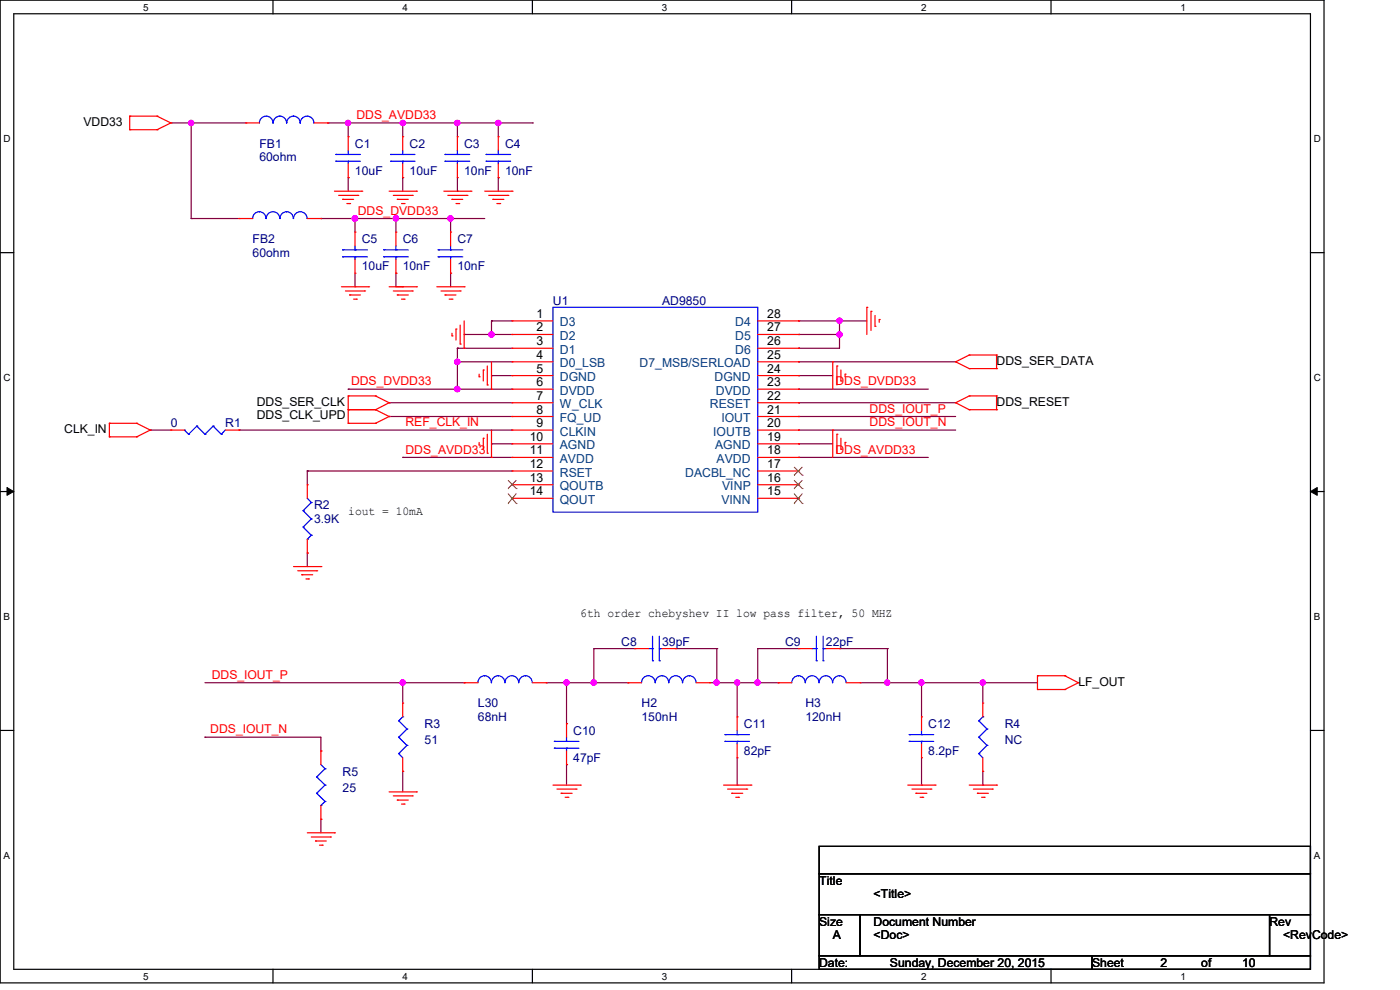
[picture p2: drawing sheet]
<svg xmlns="http://www.w3.org/2000/svg" width="297mm" height="210mm" viewBox="0 0 297 210" stroke-linecap="round" stroke-linejoin="round" font-family="sans-serif">
<path d="M0 0h280.9v208.5h-280.9zM2.9 2.9h275.1v202.7h-275.1z" fill="none" stroke="#000" stroke-width=".25"/>
<g fill="#fff">
<path d="M30.4 .3h1.1v2.4h-1.1z"/>
<path d="M30.4 205.9h1.1v2.3h-1.1z"/>
</g>
<path d="M57.9 0v2.9M57.9 205.6v2.9" fill="none" stroke="#000" stroke-width=".25"/>
<g fill="#fff">
<path d="M85.4 .3h1.1v2.4h-1.1z"/>
<path d="M85.4 205.9h1.1v2.3h-1.1z"/>
</g>
<path d="M112.9 0v2.9M112.9 205.6v2.9" fill="none" stroke="#000" stroke-width=".25"/>
<g fill="#fff">
<path d="M140.4 .3h1.2v2.4h-1.2z"/>
<path d="M140.4 205.9h1.2v2.3h-1.2z"/>
</g>
<path d="M167.9 0v2.9M167.9 205.6v2.9" fill="none" stroke="#000" stroke-width=".25"/>
<g fill="#fff">
<path d="M195.4 .3h1.2v2.4h-1.2z"/>
<path d="M195.4 205.9h1.2v2.3h-1.2z"/>
</g>
<path d="M223 0v2.9M223 205.6v2.9" fill="none" stroke="#000" stroke-width=".25"/>
<g fill="#fff">
<path d="M250.4 .3h1.2v2.4h-1.2z"/>
<path d="M250.4 205.9h1.2v2.3h-1.2z"/>
<path d="M.8 28.2h1.4v2.4h-1.4z"/>
<path d="M278.7 28.2h1.5v2.4h-1.5z"/>
<path d="M.8 78.9h1.4v2.3h-1.4z"/>
<path d="M278.7 78.9h1.5v2.3h-1.5z"/>
</g>
<path d="M0 53.6h2.9M278 53.6h2.9" fill="none" stroke="#000" stroke-width=".25"/>
<g fill="#fff">
<path d="M.8 129.6h1.3v2.3h-1.3z"/>
<path d="M278.7 129.6h1.4v2.3h-1.4z"/>
</g>
<path d="M0 104.3h2.9M278 104.3h2.9" fill="none" stroke="#000" stroke-width=".25"/>
<path d="M1.5 103.4l1.4 .9-1.4 .8zM278 104.3l1.4-.9v1.7z" fill="#000" stroke="#000" stroke-width=".21"/>
<g fill="#fff">
<path d="M.8 180.3h1.3v2.3h-1.3z"/>
<path d="M278.7 180.3h1.4v2.3h-1.4z"/>
</g>
<path d="M0 154.9h2.9M278 154.9h2.9M173.8 179.5h104.2v5.8h-104.2zM173.8 185.3h104.2v8.7h-104.2zM173.8 194h8.7v8.7h-8.7zM182.5 194h86.8v8.7h-86.8zM269.3 194h8.7v8.7h-8.7zM173.8 202.7h57.9v2.9h-57.9zM231.7 202.7h46.3v2.9h-46.3z" fill="none" stroke="#000" stroke-width=".25"/>
<g fill="none" stroke="#800040" stroke-width=".25">
<path d="M36.2 26.1h16M40.6 26.1h.1M40.6 26.1v20.3M69.5 26.1h.1M69.5 26.1h43.4M73.9 37.7h.1M73.9 26.1h.1M73.9 26.1v2.9M73.9 37.7v2.9M85.4 26.1h.1M85.4 37.7h.1M85.4 26.1v2.9"/>
<path d="M85.4 37.7v2.9M97 26.1h.1M97 26.1v2.9M97 37.7v2.9M105.7 37.7h.1M105.7 26.1h.1M105.7 26.1v2.9M105.7 37.7v2.9M112.9 26.1h.1M40.6 46.4h.1M40.6 46.4h10.1M68.1 46.4h.1"/>
<path d="M68.1 46.4h34.7M75.3 46.4h.1M75.3 46.4v2.8M75.3 58v2.8M84 58h.1M84 46.4h.1M84 46.4v2.8M84 58v2.8h1.4M95.6 46.4h.1M95.6 58h.1M95.6 46.4v2.8M95.6 58v2.8"/>
<path d="M97 40.6h.1M75.3 60.8h.1M85.4 60.8h.1M97 73.9h.1M97 76.8h.1M97 73.9h11.6M97 73.9v8.6M97 76.8h11.6M98.5 71h.1M98.5 71h10.1M104.3 79.7h.1M104.3 71h.1"/>
<path d="M104.3 68.1h.1M104.3 79.7h4.3M104.3 68.1h4.3M104.3 68.1v2.9M169.4 79.7h.1M169.4 73.9h.1M169.4 71h.1M169.4 76.8h.1M169.4 68.1h.1M169.4 79.7h7.3M169.4 71h8.7M169.4 76.8h33.3"/>
<path d="M169.4 68.1h14.5M178.1 71h.1M178.1 68.1h.1M178.1 68.1v5.8h-8.7M31.9 91.2h.1M31.9 91.2h4.3M50.7 91.2h.1M50.7 91.2h57.9M65.2 99.9h.1M65.2 99.9v2.9M65.2 99.9h43.4M73.9 82.5h.1"/>
<path d="M73.9 82.5h34.7M82.5 88.3h.1M82.5 85.4h.1M82.5 88.3h26.1M82.5 85.4h26.1M85.4 97h.1M85.4 97h23.2M97 82.5h.1M104.3 94.1h.1M104.3 94.1h4.3M169.4 94.1h.1M169.4 97h.1"/>
<path d="M169.4 82.5h.1M169.4 88.3h.1M169.4 91.2h.1M169.4 85.4h.1M169.4 82.5h27.5M169.4 94.1h7.3M169.4 97h27.5M169.4 91.2h33.3M169.4 88.3h33.3M169.4 85.4h33.3M65.2 117.3h.1M65.2 117.3v2.9"/>
<path d="M126 137.6h.1M126 137.6h8.7M126 137.6v7.2M143.3 137.6h8.8M152.1 137.6h.1M152.1 137.6v7.2M160.7 137.6h.1M160.7 137.6h8.7M160.7 137.6v7.2M178.1 137.6h10.2M188.3 137.6h.1M188.3 137.6v7.2"/>
<path d="M43.5 156.4h.1M43.5 144.8h55M43.5 156.4h24.6v2.9M68.1 159.3h.1M85.4 144.8h.1M85.4 144.8v4.3M98.5 144.8h.1M115.9 144.8h.1M115.9 144.8h17.3M120.2 153.5h.1M120.2 144.8h.1M120.2 144.8v8.7"/>
<path d="M126 144.8h.1M133.2 144.8h.1M150.6 144.8h14.5M152.1 144.8h.1M156.4 144.8h.1M156.4 144.8v7.3M160.7 144.8h.1M165.1 144.8h.1M182.5 144.8h37.6M188.3 144.8h.1M195.5 144.8h.1M195.5 144.8v7.3"/>
<path d="M208.5 144.8h.1M208.5 144.8v4.3M68.1 173.8h.1M68.1 173.8v2.9M85.4 163.6h.1M85.4 163.6v4.4M120.2 162.2h.1M120.2 162.2v4.3M156.4 166.5h.1M156.4 160.7v5.8M195.5 166.5h.1M195.5 160.7v5.8"/>
<path d="M208.5 166.5h.1M208.5 163.6v2.9"/>
</g>
<g fill="#f0f" stroke="#f0f" stroke-width=".25">
<circle cx="73.8" cy="26.1" r=".55"/>
<circle cx="75.3" cy="46.3" r=".57"/>
<circle cx="40.6" cy="26.1" r=".55"/>
<circle cx="97" cy="82.5" r=".57"/>
<circle cx="104.3" cy="71" r=".56"/>
<circle cx="97" cy="76.8" r=".56"/>
<circle cx="178.1" cy="68.1" r=".56"/>
<circle cx="178.1" cy="71" r=".55"/>
<circle cx="85.4" cy="144.8" r=".55"/>
<circle cx="120.2" cy="144.8" r=".55"/>
<circle cx="126" cy="144.8" r=".56"/>
<circle cx="152" cy="144.8" r=".55"/>
<circle cx="188.2" cy="144.8" r=".55"/>
<circle cx="156.4" cy="144.8" r=".55"/>
<circle cx="160.7" cy="144.8" r=".55"/>
<circle cx="195.5" cy="144.8" r=".55"/>
<circle cx="208.5" cy="144.8" r=".55"/>
<circle cx="84" cy="46.3" r=".56"/>
<circle cx="95.5" cy="46.3" r=".56"/>
<circle cx="97" cy="26.1" r=".56"/>
<circle cx="85.4" cy="26.1" r=".55"/>
<circle cx="105.7" cy="26.1" r=".55"/>
</g>
<g fill="none" stroke="#f00" stroke-width=".25">
<path d="M27.5 27.5h.1M27.5 24.6h.1M27.5 24.6h5.8M27.5 27.5h5.8M27.5 24.6v2.9M33.3 24.6h.1M33.3 27.5h.1M33.3 24.6l2.9 1.5M36.2 26.1h.1M36.2 26.1l-2.9 1.4M52.2 26.1h.1M52.2 26.1h2.8"/>
<path d="M66.6 26.1h2.9M69.5 26.1h.1M73.9 37.7h.1M73.9 29h.1M73.9 29v2.9M73.9 34.8v2.9M85.4 37.7h.1M85.4 29h.1M85.4 29v2.9M85.4 34.8v2.9M97 37.7h.1M97 29h.1"/>
<path d="M97 29v2.9M97 34.8v2.9M105.7 37.7h.1M105.7 29h.1M105.7 29v2.9M105.7 34.8v2.9M50.7 46.4h.1M50.7 46.4h2.9M65.2 46.4h2.9M68.1 46.4h.1M71 40.6h5.8M71.8 41.4h4.1"/>
<path d="M72.7 42.3h.1M72.7 42.3h2.3M73.6 43.2h.6M74.2 43.2h.1M75.3 58h.1M75.3 49.2h.1M75.3 49.2v3M75.3 55v3M75.9 41.4h.1M76.8 40.6h.1M82.5 40.6h5.8M83.4 41.4h4.1"/>
<path d="M84 58h.1M84 49.2h.1M84 49.2v3M84 55v3M84.3 42.3h.1M84.3 42.3h2.3M85.2 43.2h.5M85.7 43.2h.1M87.5 41.4h.1M88.3 40.6h.1M94.1 40.6h5.8M95 41.4h4.1"/>
<path d="M95.6 58h.1M95.6 49.2h.1M95.6 49.2v3M95.6 55v3M95.9 42.3h.1M95.9 42.3h2.3M96.7 43.2h.6M97.3 43.2h.1M99.1 41.4h.1M99.9 40.6h.1M102.8 40.6h5.8M103.7 41.4h4"/>
<path d="M104.6 42.3h.1M104.6 42.3h2.3M105.4 43.2h.6M106 43.2h.1M107.7 41.4h.1M108.6 40.6h.1M72.4 60.8h5.8M73.3 61.7h4M74.2 62.6h.1M74.2 62.6h2.3M75 63.5h.6M75.6 63.5h.1"/>
<path d="M77.3 61.7h.1M78.2 60.8h.1M82.5 60.8h5.8M83.4 61.7h4.1M84.3 62.6h.1M84.3 62.6h2.3M85.2 63.5h.5M85.7 63.5h.1M87.5 61.7h.1M88.3 60.8h.1M92.7 60.8h5.8M93.6 61.7h4"/>
<path d="M94.4 62.6h.1M94.4 62.6h2.3M95.3 63.5h.6M95.9 71.2h.1M95.9 63.5h.1M95.9 70.7v.5M96.7 69.8h.1M96.7 69.8v2.3M97.6 73h.1M97.6 61.7h.1M97.6 69v4M98.5 73.9h.1"/>
<path d="M98.5 60.8h.1M98.5 68.1v5.8M101.6 79.9h.1M101.6 79.4v.5M102.5 78.5h.1M102.5 78.5v2.3M103.4 77.6v4.1M104.3 76.8v5.7M108.6 68.1h.1M108.6 71h.1M108.6 73.9h.1M108.6 76.8h.1"/>
<path d="M108.6 79.7h.1M108.6 68.1h8.7M108.6 71h8.7M108.6 73.9h8.7M108.6 76.8h8.7M108.6 79.7h8.7M160.7 68.1h8.7M160.7 71h8.7M160.7 73.9h8.7M160.7 76.8h8.7M160.7 79.7h8.7M169.4 79.7h.1"/>
<path d="M169.4 76.8h.1M169.4 73.9h.1M169.4 71h.1M169.4 68.1h.1M176.7 76.8h.1M176.7 76.8v5.7M177.5 77.6h.1M177.5 77.6v4.1M178.4 78.5v2.3M179.3 79.4h.1M179.3 79.4v.5M183.9 65.2h.1"/>
<path d="M183.9 65.2v5.8M184.8 66h.1M184.8 66v4.1M185.6 69.2h.1M185.6 66.9v2.3M186.5 67.8h.1M186.5 67.8v.6M202.7 76.8h.1M202.7 76.8l2.9 1.4M205.6 78.2h.1M205.6 75.3h.1M205.6 78.2h5.8"/>
<path d="M205.6 75.3l-2.9 1.5M205.6 75.3h5.8M211.4 75.3h.1M211.4 78.2h.1M211.4 75.3v2.9M23.2 92.7h.1M23.2 89.8h.1M23.2 89.8h5.8M23.2 92.7h5.8M23.2 89.8v2.9M29 89.8h.1M29 92.7h.1"/>
<path d="M29 89.8l2.9 1.4M31.9 91.2h.1M31.9 91.2l-2.9 1.5M36.2 91.2h.1M36.2 91.2h2.9M47.8 91.2h2.9M50.7 91.2h.1M73.9 89.8h.1M73.9 86.9h.1M73.9 84h.1M73.9 89.8h5.8M73.9 86.9h5.8"/>
<path d="M73.9 84v5.8M73.9 84h5.8M79.7 86.9h.1M79.7 89.8h.1M79.7 84h.1M79.7 86.9l2.8 1.4M79.7 84l2.8 1.4M82.5 88.3h.1M82.5 85.4h.1M82.5 88.3l-2.8 1.5M82.5 85.4l-2.8 1.5M101.6 94.4h.1"/>
<path d="M101.6 93.9v.5M102.5 93h.1M102.5 93v2.3M103.4 81.7h.1M103.4 96.1h.1M103.4 92.1v4M104.3 82.5h.1M104.3 97h.1M104.3 91.2v5.8M108.6 82.5h.1M108.6 85.4h.1M108.6 88.3h.1"/>
<path d="M108.6 91.2h.1M108.6 94.1h.1M108.6 97h.1M108.6 99.9h.1M108.6 82.5h8.7M108.6 85.4h8.7M108.6 88.3h8.7M108.6 91.2h8.7M108.6 94.1h8.7M108.6 97h8.7M108.6 99.9h8.7M160.7 82.5h8.7"/>
<path d="M160.7 85.4h8.7M160.7 88.3h8.7M160.7 91.2h8.7M160.7 94.1h8.7M160.7 97h8.7M160.7 99.9h8.7M169.4 99.9h.1M169.4 97h.1M169.4 94.1h.1M169.4 91.2h.1M169.4 88.3h.1M169.4 85.4h.1"/>
<path d="M169.4 82.5h.1M176.7 91.2h.1M176.7 91.2v5.8M177.5 92.1h.1M177.5 92.1v4M178.4 80.8h.1M178.4 95.3h.1M178.4 93v2.3M179.3 93.9h.1M179.3 93.9v.5M202.7 85.4h.1M202.7 85.4l2.9 1.5"/>
<path d="M205.6 86.9h.1M205.6 84h.1M205.6 86.9h5.8M205.6 84h5.8M205.6 84l-2.9 1.4M211.4 84h.1M211.4 86.9h.1M211.4 84v2.9M65.2 102.8h.1M65.2 117.3h.1M65.2 102.8v2.9M65.2 114.4v2.9"/>
<path d="M108.6 102.8h.1M108.6 105.7h.1M108.6 102.8h8.7M108.6 105.7h8.7M160.7 102.8h8.7M160.7 105.7h8.7M169.4 105.7h.1M169.4 102.8h.1M62.3 120.2h5.8M63.2 121.1h4M64 121.9h.1M64 121.9h2.3"/>
<path d="M64.9 122.8h.5M65.4 122.8h.1M67.2 121.1h.1M68.1 120.2h.1M134.7 137.6h.1M134.7 137.6h2.9M140.5 137.6h2.8M143.3 137.6h.1M169.4 137.6h.1M169.4 137.6h2.9M175.2 137.6h2.9M178.1 137.6h.1"/>
<path d="M68.1 159.3h.1M68.1 159.3v2.9M85.4 149.1h.1M85.4 149.1v3M98.5 144.8h.1M98.5 144.8h2.9M112.9 144.8h3M115.9 144.8h.1M120.2 153.5h.1M120.2 153.5v2.9M120.2 159.3v2.9M133.2 144.8h.1"/>
<path d="M133.2 144.8h2.9M147.7 144.8h2.9M150.6 144.8h.1M156.4 152.1h.1M156.4 152.1v2.8M156.4 157.8v2.9M165.1 144.8h.1M165.1 144.8h2.9M179.5 144.8h3M182.5 144.8h.1M195.5 152.1h.1M195.5 152.1v2.8"/>
<path d="M195.5 157.8v2.9M208.5 149.1h.1M208.5 149.1v3M220.1 146.3h.1M220.1 143.3h.1M220.1 143.3h5.8M220.1 146.3h5.8M220.1 143.3v3M225.9 143.3h.1M225.9 146.3h.1M225.9 143.3l2.9 1.5M228.8 144.8h.1"/>
<path d="M228.8 144.8l-2.9 1.5M65.2 176.7h5.8M66 177.5h4.1M66.9 178.4h.1M66.9 178.4h2.3M67.8 179.3h.6M68.1 173.8h.1M68.1 170.9v2.9M68.4 179.3h.1M70.1 177.5h.1M71 176.7h.1M82.5 168h5.8"/>
<path d="M83.4 168.8h4.1M84.3 169.7h.1M84.3 169.7h2.3M85.2 170.6h.5M85.4 163.6h.1M85.4 160.7v2.9M85.7 170.6h.1M87.5 168.8h.1M88.3 168h.1M117.3 166.5h5.8M118.2 167.4h4M119 168.3h.1"/>
<path d="M119 168.3h2.4M119.9 169.1h.6M120.2 162.2h.1M120.5 169.1h.1M122.2 167.4h.1M123.1 166.5h.1M153.5 166.5h5.8M154.3 167.4h4.1M155.2 168.3h.1M155.2 168.3h2.4M156.1 169.1h.6M156.4 160.7h.1"/>
<path d="M156.7 169.1h.1M158.4 167.4h.1M159.3 166.5h.1M192.6 166.5h5.8M193.5 167.4h4M194.3 168.3h.1M194.3 168.3h2.3M195.2 169.1h.5M195.5 160.7h.1M195.7 169.1h.1M197.5 167.4h.1M198.4 166.5h.1"/>
<path d="M205.6 166.5h5.8M206.5 167.4h4M207.3 168.3h.1M207.3 168.3h2.4M208.2 169.1h.6M208.5 163.6h.1M208.5 160.7v2.9M208.8 169.1h.1M210.5 167.4h.1M211.4 166.5h.1"/>
</g>
<g fill="none" stroke="#00f" stroke-width=".25">
<path d="M55 26.1a1.44 1.44 0 0 1 1.5-1.5 1.44 1.44 0 0 1 1.4 1.5M58 26.1a1.42 1.42 0 0 1 1.4-1.5 1.42 1.42 0 0 1 1.4 1.5M60.8 26.1a1.42 1.42 0 0 1 1.5-1.5 1.42 1.42 0 0 1 1.4 1.5M63.7 26.1a1.44 1.44 0 0 1 1.5-1.5 1.44 1.44 0 0 1 1.4 1.5M71.2 32.8h.1M71.2 34.2h.1M71.2 32.8h5.3M71.2 34.2h5.3M73.9 34.2h.1M73.9 32.8h.1M73.9 31.9v.9M73.9 34.2v.6"/>
<path d="M82.8 32.8h.1M82.8 34.2h.1M82.8 32.8h5.3M82.8 34.2h5.3M85.4 34.2h.1M85.4 32.8h.1M85.4 31.9v.9M85.4 34.2v.6M94.4 32.8h.1M94.4 34.2h.1M94.4 32.8h5.3M94.4 34.2h5.3"/>
<path d="M97 34.2h.1M97 32.8h.1M97 31.9v.9M97 34.2v.6M103.1 32.8h.1M103.1 34.2h.1M103.1 32.8h5.2M103.1 34.2h5.2M105.7 34.2h.1M105.7 32.8h.1M105.7 31.9v.9M105.7 34.2v.6"/>
<path d="M53.6 46.4v-.1a1.42 1.42 0 0 1 1.4-1.4 1.42 1.42 0 0 1 1.4 1.5M56.5 46.4a1.44 1.44 0 0 1 1.4-1.5 1.44 1.44 0 0 1 1.5 1.5M59.4 46.4v-.1a1.42 1.42 0 0 1 1.4-1.4 1.42 1.42 0 0 1 1.4 1.5M62.3 46.4a1.44 1.44 0 0 1 1.4-1.5 1.44 1.44 0 0 1 1.5 1.5M72.7 53h.1M72.7 54.5h.1M72.7 53h5.2M72.7 54.5h5.2M75.3 54.5h.1M75.3 53h.1M75.3 52.2v.8M75.3 54.5v.5"/>
<path d="M81.4 53h.1M81.4 54.5h.1M81.4 53h5.2M81.4 54.5h5.2M84 54.5h.1M84 53h.1M84 52.2v.8M84 54.5v.5M93 53h.1M93 54.5h.1M93 53h5.2M93 54.5h5.2"/>
<path d="M95.6 54.5h.1M95.6 53h.1M95.6 52.2v.8M95.6 54.5v.5M117.3 65.2h43.4v43.4h-43.4zM39.1 91.2h.1M39.1 91.2l.9 .9M40 92.1h.1M41.7 90.4h.1M41.7 90.4l1.8 1.7M41.7 90.4l-1.7 1.7M43.5 92.1h.1"/>
<path d="M45.2 90.4h.1M45.2 90.4l1.7 1.7M45.2 90.4l-1.7 1.7M46.9 92.1h.1M47.8 91.2l-.9 .9M64.3 108.3h.1M64.3 111.8h.1M64.3 108.3l1.7 1.8M64.3 111.8l1.7 1.7M65.2 114.4h.1M65.2 105.7l.8 .9M66 106.6h.1"/>
<path d="M66 110.1h.1M66 113.5h.1M66 106.6l-1.7 1.7M66 110.1l-1.7 1.7M66 113.5l-.8 .9M137.6 137.6h.8M138.4 137.6h.1M138.4 135v5.2M139.9 137.6h.1M139.9 137.6h.6M139.9 135v5.2M172.3 137.6h.9"/>
<path d="M173.2 137.6h.1M173.2 135v5.2M174.6 137.6h.1M174.6 137.6h.6M174.6 135v5.2M84.6 159.9h.1M84.6 156.4h.1M84.6 152.9h.1M84.6 159.9l.8 .8M84.6 156.4l1.7 1.7M84.6 152.9l1.7 1.7M85.4 152.1h.1"/>
<path d="M85.4 152.1l-.8 .8M86.3 158.1h.1M86.3 154.6h.1M86.3 158.1l-1.7 1.8M86.3 154.6l-1.7 1.8M101.4 144.8a1.43 1.43 0 0 1 1.4-1.5 1.43 1.43 0 0 1 1.4 1.5M104.3 144.8a1.43 1.43 0 0 1 1.4-1.5 1.43 1.43 0 0 1 1.4 1.5M107.1 144.8a1.44 1.44 0 0 1 1.5-1.5 1.44 1.44 0 0 1 1.4 1.5 1.52 1.52 0 0 1 1.5-1.5 1.43 1.43 0 0 1 1.4 1.5M117.6 157.3h.1M117.6 158.7h.1M117.6 157.3h5.2M117.6 158.7h5.2"/>
<path d="M120.2 158.7h.1M120.2 157.3h.1M120.2 156.4v.9M120.2 158.7v.6M136.1 144.8a1.44 1.44 0 0 1 1.4-1.5 1.44 1.44 0 0 1 1.5 1.5 1.52 1.52 0 0 1 1.5-1.5 1.43 1.43 0 0 1 1.4 1.5M138.4 140.2h.1M139.9 140.2h.1M141.9 144.8a1.44 1.44 0 0 1 1.4-1.5 1.44 1.44 0 0 1 1.5 1.5M144.8 144.8a1.43 1.43 0 0 1 1.5-1.5 1.43 1.43 0 0 1 1.4 1.5M153.8 155.8h.1M153.8 157.3h.1M153.8 155.8h5.2"/>
<path d="M153.8 157.3h5.2M156.4 157.3h.1M156.4 155.8h.1M156.4 154.9v.9M156.4 157.3v.5M168 144.8a1.43 1.43 0 0 1 1.4-1.5 1.43 1.43 0 0 1 1.4 1.5M170.9 144.8a1.44 1.44 0 0 1 1.4-1.5 1.44 1.44 0 0 1 1.4 1.5M173.2 140.2h.1M173.8 144.8a1.43 1.43 0 0 1 1.4-1.5 1.43 1.43 0 0 1 1.4 1.5M174.6 140.2h.1M176.7 144.8a1.43 1.43 0 0 1 1.4-1.5 1.43 1.43 0 0 1 1.4 1.5M192.9 155.8h.1"/>
<path d="M192.9 157.3h.1M192.9 155.8h5.2M192.9 157.3h5.2M195.5 157.3h.1M195.5 155.8h.1M195.5 154.9v.9M195.5 157.3v.5M207.6 159.9h.1M207.6 156.4h.1M207.6 152.9h.1M207.6 159.9l.9 .8M207.6 156.4l1.8 1.7"/>
<path d="M207.6 152.9l1.8 1.7M208.5 152.1h.1M208.5 152.1l-.9 .8M209.4 158.1h.1M209.4 154.6h.1M209.4 158.1l-1.8 1.8M209.4 154.6l-1.8 1.8M67.2 164.8h.1M67.2 168.3h.1M67.2 164.8l1.8 1.7M67.2 168.3l1.8 1.7M68.1 170.9h.1"/>
<path d="M68.1 162.2l.9 .9M69 163.1h.1M69 166.5h.1M69 170h.1M69 163.1l-1.8 1.7M69 166.5l-1.8 1.8M69 170l-.9 .9"/>
</g>
<g fill="none" stroke="#804000" stroke-width=".21">
<path d="M168.5 99.1l1.7 1.7M170.2 99.1l-1.7 1.7M107.8 103.6h.1M107.8 106.8h.1M107.8 101.9l1.7 1.7M107.8 104.7l1.7 2.1M109.5 103.6h.1M109.5 106.8h.1M109.5 101.9l-1.7 1.7M109.5 104.7l-1.7 2.1M168.5 106.8h.1M168.5 103.6h.1"/>
<path d="M168.5 100.8h.1M168.5 104.7l1.7 2.1M168.5 101.9l1.7 1.7M170.2 106.8h.1M170.2 103.6h.1M170.2 100.8h.1M170.2 104.7l-1.7 2.1M170.2 101.9l-1.7 1.7"/>
</g>
<g font-size="2.6">
<text x="17.7" y="26.7">VDD33</text>
<text x="113.8" y="67.4">1</text>
<text x="113.8" y="70.3">2</text>
<text x="162.8" y="70.3">27</text>
<text x="162.8" y="67.4">28</text>
<text x="113.8" y="73.2">3</text>
<text x="113.8" y="76.1">4</text>
<text x="162.8" y="76.1">25</text>
<text x="162.8" y="73.2">26</text>
<text x="211.4" y="77.3">DDS_SER_DATA</text>
<text x="113.8" y="79">5</text>
<text x="113.8" y="81.9">6</text>
<text x="162.8" y="81.9">23</text>
<text x="162.8" y="79">24</text>
<text x="54.5" y="88.9">DDS_CLK_UPD</text>
<text x="54.5" y="86">DDS_SER_CLK</text>
<text x="113.8" y="84.8">7</text>
<text x="113.8" y="87.7">8</text>
<text x="162.8" y="87.7">21</text>
<text x="162.8" y="84.8">22</text>
<text x="211.4" y="86">DDS_RESET</text>
<text x="13.6" y="91.8">CLK_IN</text>
<text x="112.4" y="93.5">10</text>
<text x="113.8" y="90.6">9</text>
<text x="162.8" y="93.5">19</text>
<text x="162.8" y="90.6">20</text>
<text x="112.4" y="96.4">11</text>
<text x="112.4" y="99.3">12</text>
<text x="162.8" y="99.3">17</text>
<text x="162.8" y="96.4">18</text>
<text x="112.4" y="102.2">13</text>
<text x="112.4" y="105.1">14</text>
<text x="162.8" y="105.1">15</text>
<text x="162.8" y="102.2">16</text>
<text x="73.9" y="109.2">iout = 10mA</text>
<text x="123.1" y="130.9">6th order chebyshev II low pass filter, 50 MHZ</text>
<text x="228.8" y="145.4">LF_OUT</text>
<text x="173.8" y="187.7">Title</text>
<text x="185.3" y="190.6">&lt;Title&gt;</text>
<text x="173.8" y="196.3">Size</text>
<text x="185.3" y="196.3">Document Number</text>
<text x="269.3" y="196.3">Rev</text>
<text x="176.7" y="199.3">A</text>
<text x="185.3" y="199.3">&lt;Doc&gt;</text>
<text x="272.2" y="199.3">&lt;RevCode&gt;</text>
<text x="173.8" y="205.1">Date:</text>
<text x="188.8" y="205.1">Sunday, December 20, 2015</text>
<text x="231.7" y="205.1">Sheet</text>
<text x="246.2" y="205.1">2</text>
<text x="254.8" y="205.1">of</text>
<text x="263.5" y="205.1">10</text>
</g>
<g font-size="2.6" fill="#f00">
<text x="75.6" y="25.3">DDS_AVDD33</text>
<text x="75.9" y="45.6">DDS_DVDD33</text>
<text x="74.5" y="81.7">DDS_DVDD33</text>
<text x="177.2" y="81.7">DDS_DVDD33</text>
<text x="184.5" y="87.5">DDS_IOUT_P</text>
<text x="86" y="90.4">REF_CLK_IN</text>
<text x="184.5" y="90.4">DDS_IOUT_N</text>
<text x="86" y="96.2">DDS_AVDD33</text>
<text x="177.2" y="96.2">DDS_AVDD33</text>
<text x="44.9" y="144">DDS_IOUT_P</text>
<text x="44.6" y="155.6">DDS_IOUT_N</text>
</g>
<g font-size="2.6" fill="#000080">
<text x="55" y="31.3">FB1</text>
<text x="55" y="34.2">60ohm</text>
<text x="75.3" y="31.3">C1</text>
<text x="86.9" y="31.3">C2</text>
<text x="98.5" y="31.3">C3</text>
<text x="107.1" y="31.3">C4</text>
<text x="75.3" y="37.1">10uF</text>
<text x="86.9" y="37.1">10uF</text>
<text x="98.5" y="37.1">10nF</text>
<text x="107.1" y="37.1">10nF</text>
<text x="53.6" y="51.6">FB2</text>
<text x="76.7" y="51.6">C5</text>
<text x="85.4" y="51.6">C6</text>
<text x="97" y="51.6">C7</text>
<text x="53.6" y="54.5">60ohm</text>
<text x="76.7" y="57.4">10uF</text>
<text x="85.4" y="57.4">10nF</text>
<text x="97" y="57.4">10nF</text>
<text x="117.3" y="64.6">U1</text>
<text x="140.5" y="64.6">AD9850</text>
<text x="36.2" y="90.7">0</text>
<text x="47.8" y="90.7">R1</text>
<text x="66.6" y="108">R2</text>
<text x="66.6" y="111">3.9K</text>
<text x="131.8" y="137">C8</text>
<text x="140.5" y="137">39pF</text>
<text x="166.5" y="137">C9</text>
<text x="175.2" y="137">22pF</text>
<text x="90.1" y="154.4">R3</text>
<text x="101.4" y="150">L30</text>
<text x="101.4" y="152.9">68nH</text>
<text x="121.6" y="155.8">C10</text>
<text x="136.1" y="150">H2</text>
<text x="136.1" y="152.9">150nH</text>
<text x="157.8" y="154.4">C11</text>
<text x="170.9" y="150">H3</text>
<text x="170.9" y="152.9">120nH</text>
<text x="196.9" y="154.4">C12</text>
<text x="213.1" y="154.4">R4</text>
<text x="90.1" y="157.9">51</text>
<text x="121.6" y="161.6">47pF</text>
<text x="157.8" y="160.1">82pF</text>
<text x="196.9" y="160.1">8.2pF</text>
<text x="213.1" y="157.9">NC</text>
<text x="72.7" y="164.5">R5</text>
<text x="72.7" y="168">25</text>
</g>
<g font-size="2.6" fill="#004080">
<text x="118.7" y="69.3">D3</text>
<text x="156" y="69.3">D4</text>
<text x="118.7" y="72.1">D2</text>
<text x="118.7" y="75.1">D1</text>
<text x="118.7" y="77.9">D0_LSB</text>
<text x="135.7" y="77.9">D7_MSB/SERLOAD</text>
<text x="156" y="75.1">D6</text>
<text x="156" y="72.1">D5</text>
<text x="118.7" y="80.9">DGND</text>
<text x="118.7" y="83.7">DVDD</text>
<text x="151.5" y="80.9">DGND</text>
<text x="151.8" y="83.7">DVDD</text>
<text x="118.7" y="86.6">W_CLK</text>
<text x="118.7" y="89.5">FQ_UD</text>
<text x="150.6" y="86.6">RESET</text>
<text x="153" y="89.5">IOUT</text>
<text x="118.7" y="92.4">CLKIN</text>
<text x="118.7" y="95.3">AGND</text>
<text x="151.3" y="92.4">IOUTB</text>
<text x="151.7" y="95.3">AGND</text>
<text x="118.7" y="98.2">AVDD</text>
<text x="118.7" y="101.1">RSET</text>
<text x="145.3" y="101.1">DACBL_NC</text>
<text x="152" y="98.2">AVDD</text>
<text x="118.7" y="104">QOUTB</text>
<text x="118.7" y="106.9">QOUT</text>
<text x="153" y="106.9">VINN</text>
<text x="153.2" y="104">VINP</text>
</g>
<g font-size="2.1">
<text x="30.4" y="2.2">5</text>
<text x="85.4" y="2.2">4</text>
<text x="140.4" y="2.2">3</text>
<text x="195.4" y="2.2">2</text>
<text x="250.5" y="2.2">1</text>
<text x=".8" y="30.1">D</text>
<text x="278.7" y="30.1">D</text>
<text x=".8" y="80.8">C</text>
<text x="278.7" y="80.8">C</text>
<text x=".8" y="131.5">B</text>
<text x="278.7" y="131.5">B</text>
<text x=".8" y="182.2">A</text>
<text x="278.7" y="182.2">A</text>
<text x="30.4" y="207.8">5</text>
<text x="85.4" y="207.8">4</text>
<text x="140.4" y="207.8">3</text>
<text x="195.4" y="207.8">2</text>
<text x="250.5" y="207.8">1</text>
</g>
</svg>
